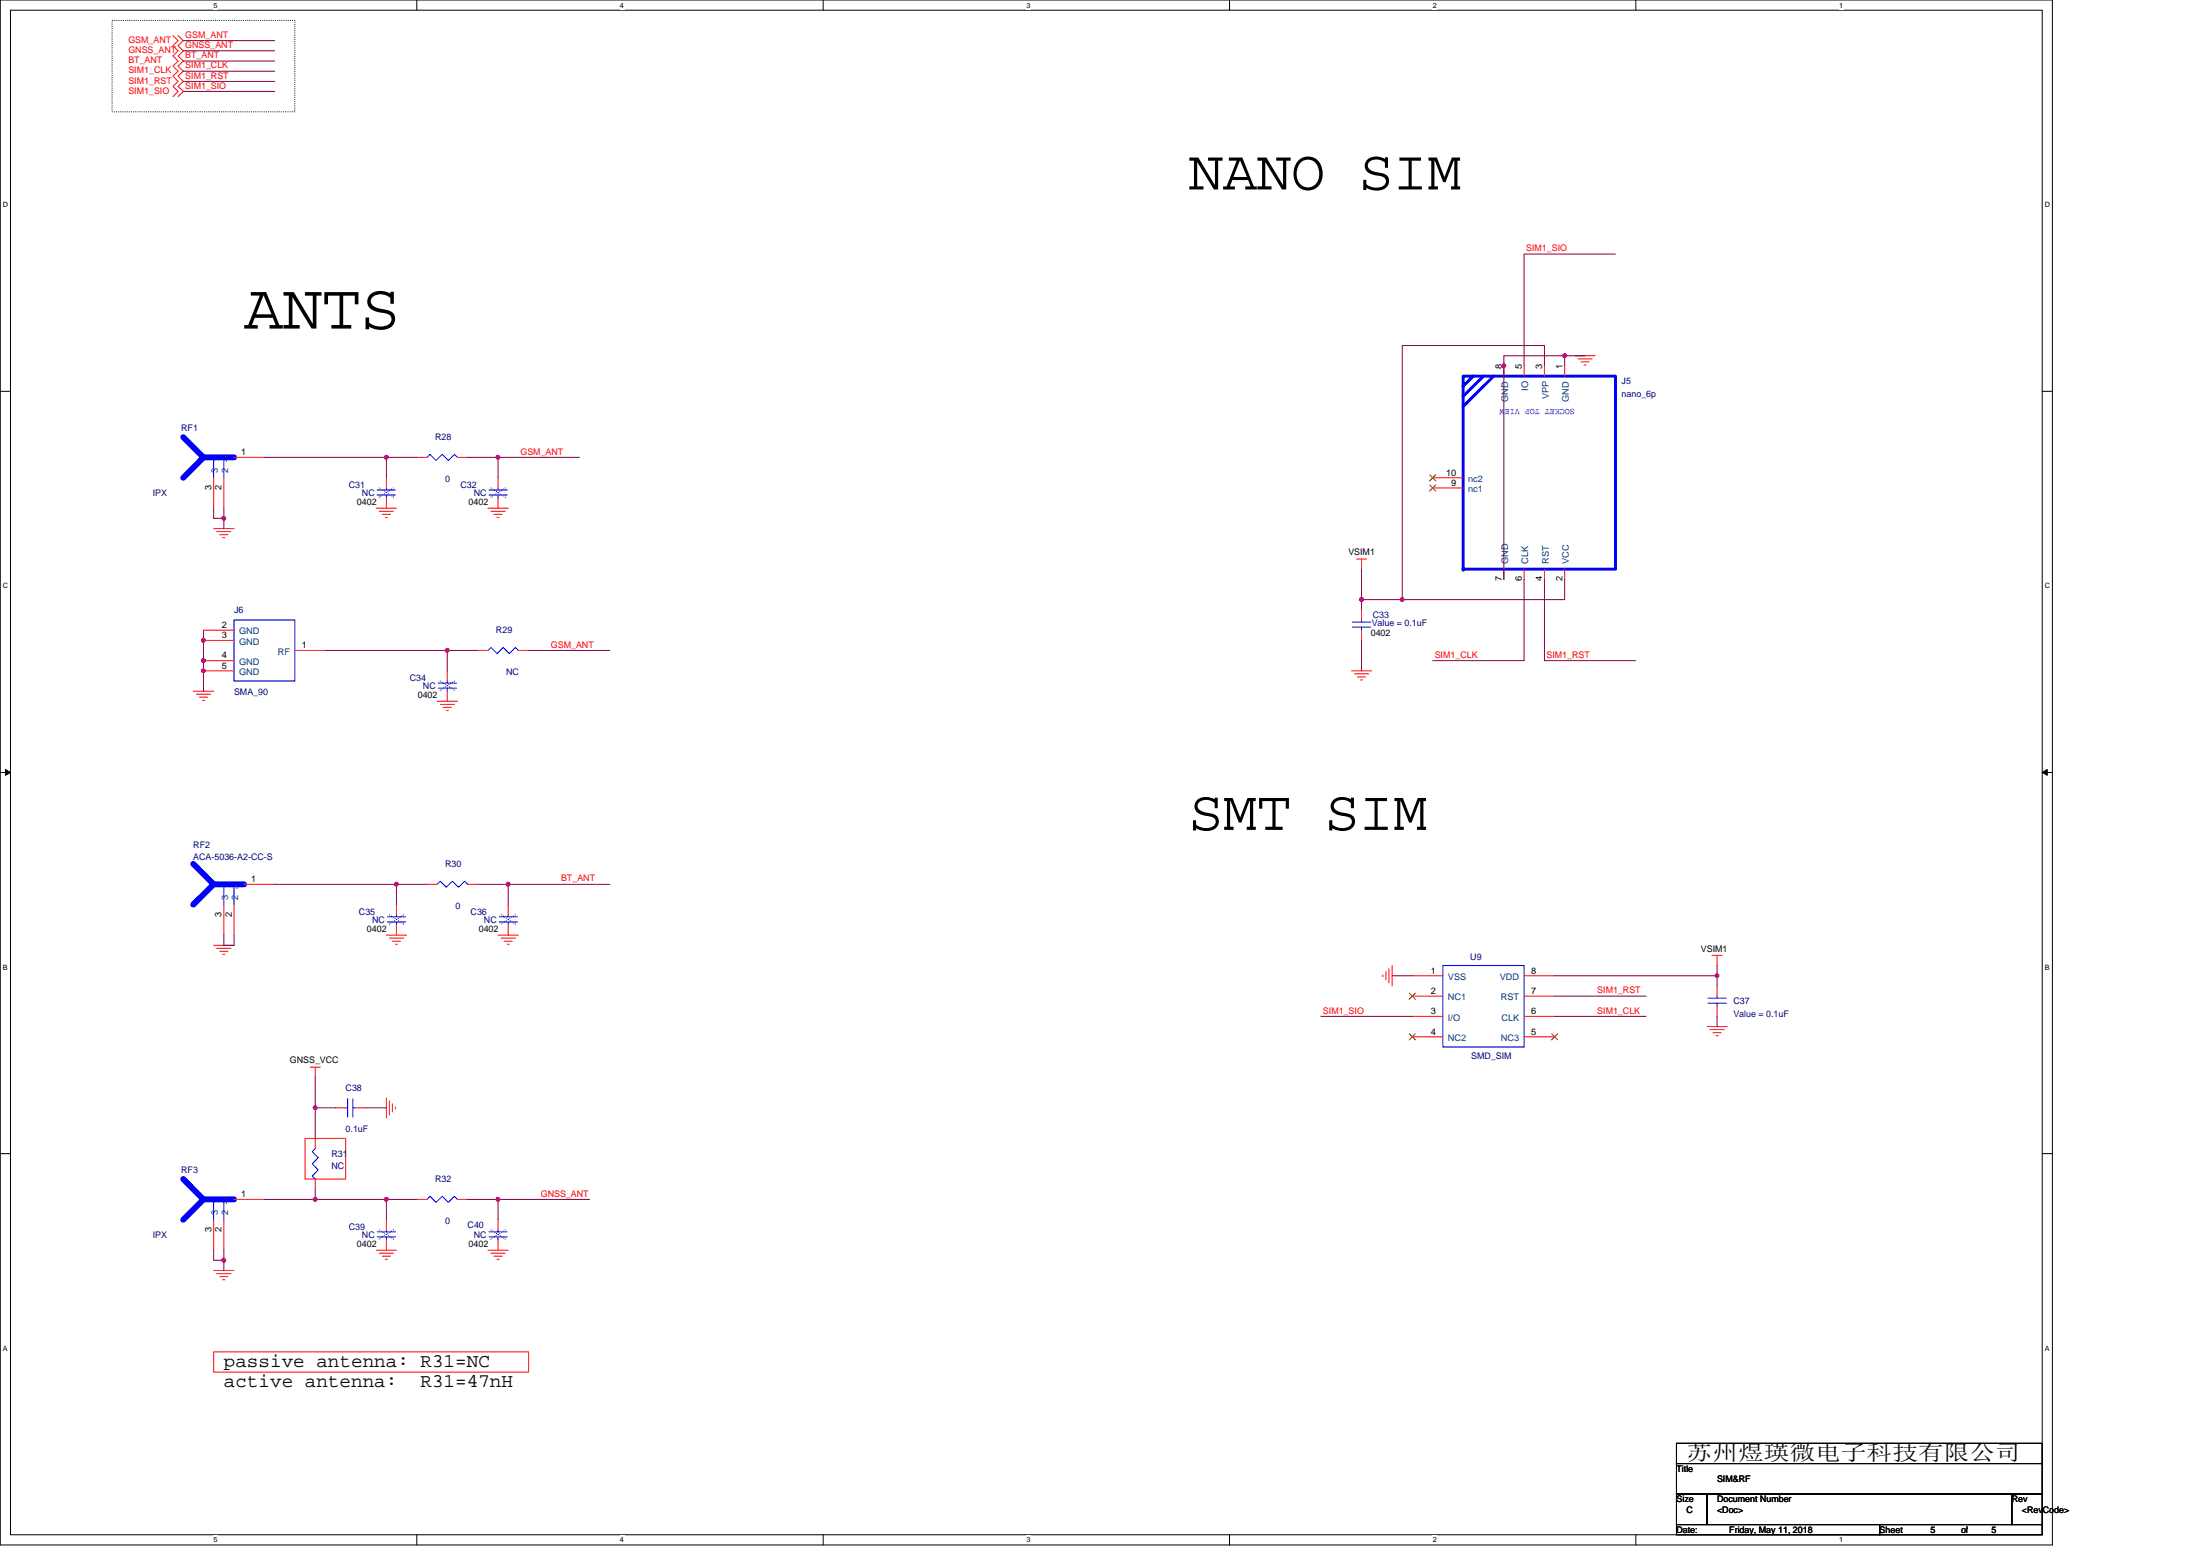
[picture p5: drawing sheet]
<svg xmlns="http://www.w3.org/2000/svg" width="297mm" height="210mm" viewBox="0 0 297 210" stroke-linecap="round" stroke-linejoin="round" font-family="sans-serif">
<path d="M0 0h277.1v208.5h-277.1zM1.4 1.4h274.3v205.7h-274.3z" fill="none" stroke="#000" stroke-width=".14"/>
<g fill="#fff">
<path d="M28.8 .1h.6v1.1h-.6z"/>
<path d="M28.8 207.3h.6v1.1h-.6z"/>
</g>
<path d="M56.3 0v1.4M56.3 207.1v1.4" fill="none" stroke="#000" stroke-width=".14"/>
<g fill="#fff">
<path d="M83.7 .1h.6v1.1h-.6z"/>
<path d="M83.7 207.3h.6v1.1h-.6z"/>
</g>
<path d="M111.1 0v1.4M111.1 207.1v1.4" fill="none" stroke="#000" stroke-width=".14"/>
<g fill="#fff">
<path d="M138.6 .1h.5v1.1h-.5z"/>
<path d="M138.6 207.3h.5v1.1h-.5z"/>
</g>
<path d="M166 0v1.4M166 207.1v1.4" fill="none" stroke="#000" stroke-width=".14"/>
<g fill="#fff">
<path d="M193.4 .1h.6v1.1h-.6z"/>
<path d="M193.4 207.3h.6v1.1h-.6z"/>
</g>
<path d="M220.9 0v1.4M220.9 207.1v1.4" fill="none" stroke="#000" stroke-width=".14"/>
<g fill="#fff">
<path d="M248.3 .1h.6v1.1h-.6z"/>
<path d="M248.3 207.3h.6v1.1h-.6z"/>
<path d="M.4 27.1h.7v1.1h-.7z"/>
<path d="M276.1 27.1h.7v1.1h-.7z"/>
<path d="M.4 78.5h.7v1.1h-.7z"/>
<path d="M276.1 78.5h.7v1.1h-.7z"/>
</g>
<path d="M0 52.8h1.4M275.7 52.8h1.4" fill="none" stroke="#000" stroke-width=".14"/>
<g fill="#fff">
<path d="M.4 130h.7v1.1h-.7z"/>
<path d="M276.1 130h.7v1.1h-.7z"/>
</g>
<path d="M0 104.2h1.4M275.7 104.2h1.4" fill="none" stroke="#000" stroke-width=".14"/>
<path d="M.7 103.8l.7 .4-.7 .4zM275.7 104.2l.7-.4v.8z" fill="#000" stroke="#000" stroke-width=".14"/>
<g fill="#fff">
<path d="M.4 181.4h.7v1.1h-.7z"/>
<path d="M276.1 181.4h.7v1.1h-.7z"/>
</g>
<path d="M0 155.7h1.4M275.7 155.7h1.4M226.4 194.8h49.3v2.7h-49.3zM226.4 197.5h49.3v4.1h-49.3zM226.4 201.6h4.1v4.1h-4.1zM226.4 205.7h27.4v1.4h-27.4zM230.5 201.6h41.1v4.1h-41.1zM253.8 205.7h21.9v1.4h-21.9zM271.6 201.6h4.1v4.1h-4.1z" fill="none" stroke="#000" stroke-width=".14"/>
<g fill="none" stroke="#f00" stroke-width=".14">
<path d="M23.4 4.8l.6 .7-.6 .7 .6 .7-.6 .7 .6 .6-.6 .7 .6 .7-.6 .7 .6 .7-.6 .7 .6 .6-.6 .7M24 4.8l.7 .7-.7 .7 .7 .7-.7 .7 .7 .6-.7 .7 .7 .7-.7 .7 .7 .7-.7 .7 .7 .6-.7 .7M212.6 48h2.8M213.1 48.4h1.9M213.5 48.8h1.1M213.9 49.3h.2M28.8 71.3h2.8M29.2 71.7h2M29.7 72.2h1.1M30.1 72.6h.2M50.8 68.6h2.7M51.2 69h1.9"/>
<path d="M51.6 69.4h1.1M52 69.8h.3M65.9 68.6h2.7M66.3 69h1.9M66.7 69.4h1.1M67.1 69.8h.3M183.2 75.4h1.3M183.8 75.4v1.4M26.1 93.3h2.7M26.5 93.7h1.9M26.9 94.1h1.1M27.3 94.5h.3"/>
<path d="M59 94.6h2.8M59.4 95.1h2M59.8 95.5h1.1M60.3 95.9h.2M182.5 90.5h2.7M182.9 90.9h1.9M183.3 91.4h1.1M183.7 91.8h.3M28.8 127.6h2.8M29.2 128h2M29.7 128.4h1.1M30.1 128.8h.2"/>
<path d="M52.2 126.2h2.7M52.6 126.6h1.9M53 127h1.1M53.4 127.4h.3M67.2 126.2h2.8M67.7 126.6h1.9M68.1 127h1.1M68.5 127.4h.3M186.7 131.6v.2M187.1 131.1v1.1M187.5 130.7v1.9M188 130.3v2.8"/>
<path d="M230.5 138.5h2.7M230.9 138.9h1.9M231.2 128.9h1.3M231.3 139.4h1.1M231.7 139.8h.3M231.8 128.9v1.4M41.2 153.6h5.5v5.5h-5.5zM41.9 144h1.3M42.6 144v1.4M45.3 149.5h1.4M48 149.5h1.4M52.2 148.1v2.8"/>
<path d="M52.6 148.5v2M53 148.9v1.2M53.4 149.4v.2M28.8 171.5h2.8M29.2 171.9h2M29.7 172.3h1.1M30.1 172.7h.2M50.8 168.7h2.7M51.2 169.1h1.9M51.6 169.5h1.1M52 169.9h.3M65.9 168.7h2.7"/>
<path d="M66.3 169.1h1.9M66.7 169.5h1.1M67.1 169.9h.3M28.8 182.4h42.6v2.8h-42.6z"/>
</g>
<path d="M15.1 2.8h24.7v12.3h-24.7z" fill="none" stroke="#000" stroke-width=".14" stroke-dasharray="0 .3"/>
<path d="M46.7 149.5h.2M46.9 148.3v2.4M47.6 149.5h.4M47.6 148.3v2.4" fill="none" stroke="#00f" stroke-width=".14"/>
<path d="M199 56.3h16.4v19.1h-16.4z" fill="#fff"/>
<path d="M197.5 50.8h20.6v26h-20.6zM198.9 50.8l-1.4 1.3M200.3 50.8l-2.8 2.7M201.7 50.8l-4.2 4.1" fill="none" stroke="#00f" stroke-width=".4"/>
<circle cx="197.5" cy="76.8" r=".2" fill="#00f"/>
<g fill="none" stroke="#f00" stroke-width=".14">
<path d="M203 49.4v1.4M205.8 49.4v1.4M208.5 49.4v1.4M211.3 49.4v1.4M28.8 64.5v4.1M30.2 64.5v4.1M31.6 61.7h4.1M52.2 64.5v1.3M52.2 67.2v1.4M56.3 61.7h1.4M61.8 61.7h1.3M67.2 64.5v1.3"/>
<path d="M67.2 67.2v1.4M193.4 65.8h4.1M193.4 64.5h4.1M203 76.8v1.4M205.8 76.8v1.4M208.5 76.8v1.4M211.3 76.8v1.4M27.5 85h4.1M27.5 86.4h4.1M27.5 89.2h4.1M27.5 90.5h4.1M39.8 87.8h4.1"/>
<path d="M60.4 90.5v1.4M60.4 93.3v1.3M64.5 87.8h1.4M70 87.8h1.4M183.8 82.3v1.4M183.8 85v1.4M33 119.3h4.1M57.7 119.3h1.3M63.1 119.3h1.4M30.2 122.1v4.1M31.6 122.1v4.1M53.5 122.1v1.3"/>
<path d="M53.5 124.8v1.4M68.6 122.1v1.3M68.6 124.8v1.4M190.7 131.7h4.1M190.7 134.4h4.1M190.7 137.2h4.1M190.7 139.9h4.1M205.8 131.7h4.1M205.8 134.4h4.1M205.8 137.2h4.1M205.8 139.9h4.1M231.8 133.1v1.3"/>
<path d="M231.8 135.8v1.4M42.6 153.6v1.4M42.6 159.1v1.4M28.8 164.6v4.1M30.2 164.6v4.1M31.6 161.9h4.1M52.2 164.6v1.4M52.2 167.3v1.4M56.3 161.9h1.4M61.8 161.9h1.3M67.2 164.6v1.4M67.2 167.3v1.4"/>
</g>
<path d="M193 65.4l.9 .9M193 64.1l.9 .8M193.8 65.4l-.8 .9M193.8 64.1l-.8 .8M190.3 134l.8 .9M190.3 139.5l.8 .8M191.1 134l-.8 .9M191.1 139.5l-.8 .8M209.5 139.5l.8 .8M210.3 139.5l-.8 .8" fill="none" stroke="#804000" stroke-width=".14"/>
<path d="M24.7 59l2.8 2.7-2.8 2.8M27.5 61.7h4.1M26.1 116.6l2.7 2.7-2.7 2.8M28.8 119.3h4.2M24.7 159.1l2.8 2.8-2.8 2.7M27.5 161.9h4.1" fill="none" stroke="#00f" stroke-width=".8"/>
<g fill="none" stroke="#00f" stroke-width=".14">
<path d="M28.8 61.7v2.8M30.2 61.7v2.8M50.9 66.8h2.5M50.9 66.1h2.5M52.2 65.8v.3M52.2 66.8v.4M57.7 61.7l.4-.4 .8 .8 .8-.8 .8 .8 .9-.8 .4 .4M66 66.8h2.5M66 66.1h2.5M67.2 65.8v.3M67.2 66.8v.4M31.6 83.7h8.2v8.2h-8.2z"/>
<path d="M59.2 92.9h2.4M59.2 92.2h2.4M60.4 91.9v.3M60.4 92.9v.4M65.9 87.8l.4-.4 .8 .8 .8-.8 .9 .8 .8-.8 .4 .4M182.6 84.6h2.5M182.6 83.9h2.5M183.8 83.7v.2M183.8 84.6v.4M30.2 119.3v2.8M31.6 119.3v2.8M59 119.3l.4-.4 .9 .8 .8-.8 .8 .8 .8-.8 .4 .4"/>
<path d="M52.3 124.4h2.5M52.3 123.7h2.5M53.5 123.4v.3M53.5 124.4v.4M67.4 124.4h2.5M67.4 123.7h2.5M68.6 123.4v.3M68.6 124.4v.4M194.8 130.3h11v11h-11zM230.6 135.4h2.5M230.6 134.7h2.5M231.8 134.4v.3"/>
<path d="M231.8 135.4v.4M42.6 155l-.4 .4 .8 .8-.8 .9 .8 .8-.8 .8 .4 .4M28.8 161.9v2.7M30.2 161.9v2.7M50.9 166.9h2.5M50.9 166.2h2.5M52.2 166v.2M52.2 166.9v.4M57.7 161.9l.4-.5 .8 .9 .8-.9 .8 .9 .9-.9 .4 .5M66 166.9h2.5M66 166.2h2.5M67.2 166v.2"/>
<path d="M67.2 166.9v.4"/>
</g>
<g fill="none" stroke="#00f" stroke-width=".14" stroke-dasharray="0 .3">
<path d="M51.2 67.1h.1M51.2 65.8l1.9 1.3M53.1 65.8l-1.9 1.3M53.1 67.1h.1M66.3 67.1h.1M66.3 65.8l1.9 1.3M68.2 65.8l-1.9 1.3M68.2 67.1h.1M59.4 93.1h.1M59.4 91.9l2 1.2M61.4 91.9l-2 1.2M61.4 93.1h.1"/>
<path d="M52.6 124.7h.1M52.6 123.4l1.9 1.3M54.5 123.4l-1.9 1.3M54.5 124.7h.1M67.7 124.7h.1M67.7 123.4l1.9 1.3M69.6 123.4l-1.9 1.3M69.6 124.7h.1M51.2 167.2h.1M51.2 166l1.9 1.2M53.1 166l-1.9 1.2M53.1 167.2h.1"/>
<path d="M66.3 167.2h.1M66.3 166l1.9 1.2M68.2 166l-1.9 1.2M68.2 167.2h.1"/>
</g>
<g fill="none" stroke="#800040" stroke-width=".14">
<path d="M24.7 5.5h12.4M24.7 6.9h12.4M24.7 8.2h12.4M24.7 9.6h12.4M24.7 11h12.4M24.7 12.3h12.4M218.1 34.3h-12.3v15.1M208.5 49.4v-2.8h-19.2v34.3M211.3 48h2.7M211.3 48h-8.3v30.2M211.3 48v1.4M28.8 68.6v1.4h1.4"/>
<path d="M30.2 70v1.3M30.2 68.6v1.4M35.7 61.7h16.5M52.2 61.7h4.1M52.2 61.7v2.8M63.1 61.7h4.1M67.2 61.7v2.8M67.2 61.7h11M183.8 76.8v4.1M205.8 78.2v11h-12.4M208.5 78.2v11h12.4M211.3 78.2v2.7h-22"/>
<path d="M27.5 85v8.3M43.9 87.8h16.5M60.4 87.8h4.1M60.4 87.8v2.7M71.4 87.8h10.9M183.8 80.9v1.4M183.8 80.9h5.5M183.8 86.4v4.1M37.1 119.3h16.4M53.5 119.3h4.2M53.5 119.3v2.8M64.5 119.3h4.1"/>
<path d="M82.3 119.3h-13.7v2.8M30.2 126.2v1.4h1.4v-1.4M178.3 137.2h12.4M188 131.7h2.7M209.9 137.2h12.3M209.9 134.4h12.3M209.9 131.7h21.9M231.8 130.3v1.4M231.8 131.7v1.4M231.8 137.2v1.3M42.6 149.5h2.7M42.6 145.4v8.2"/>
<path d="M49.4 149.5h2.8M28.8 168.7v1.4h1.4M30.2 168.7v1.4M30.2 170.1v1.3M35.7 161.9h6.9M42.6 160.5v1.4M42.6 161.9h9.6M52.2 161.9h4.1M52.2 161.9v2.7M63.1 161.9h4.1v2.7M67.2 161.9h12.4"/>
</g>
<g fill="#f0f" stroke="#f0f" stroke-width=".14">
<circle cx="42.5" cy="161.8" r=".27"/>
<circle cx="52.2" cy="61.7" r=".27"/>
<circle cx="52.2" cy="161.8" r=".27"/>
<circle cx="67.2" cy="161.8" r=".27"/>
<circle cx="30.2" cy="170.1" r=".27"/>
<circle cx="67.2" cy="61.7" r=".27"/>
<circle cx="30.2" cy="69.9" r=".27"/>
<circle cx="53.5" cy="119.3" r=".27"/>
<circle cx="68.6" cy="119.3" r=".27"/>
<circle cx="211.2" cy="48" r=".27"/>
<circle cx="189.3" cy="80.9" r=".27"/>
<circle cx="183.8" cy="80.9" r=".27"/>
<circle cx="231.8" cy="131.7" r=".27"/>
<circle cx="42.5" cy="149.5" r=".27"/>
<circle cx="203" cy="49.4" r=".27"/>
<circle cx="27.5" cy="86.4" r=".27"/>
<circle cx="27.5" cy="89.1" r=".27"/>
<circle cx="27.5" cy="90.5" r=".27"/>
<circle cx="60.4" cy="87.8" r=".27"/>
</g>
<text font-size="8.8" x="33" y="44.3">ANTS</text>
<g font-size="7.7">
<text x="160.5" y="25.6">NANO SIM</text>
<text x="160.5" y="112">SMT SIM</text>
</g>
<text font-size="2.9" x="227.7" y="197.1">苏州煜瑛微电子科技有限公司</text>
<g font-size="2.6">
<text x="30.2" y="184.5">passive antenna: R31=NC</text>
<text x="30.2" y="187.1">active antenna:</text>
<text x="56.8" y="187.1">R31=47nH</text>
</g>
<g font-size="1.2" fill="#f00">
<text x="17.3" y="5.8">GSM_ANT</text>
<text x="25" y="5.1">GSM_ANT</text>
<text x="17.3" y="7.2">GNSS_ANT</text>
<text x="17.3" y="8.5">BT_ANT</text>
<text x="17.3" y="9.9">SIM1_CLK</text>
<text x="17.3" y="11.3">SIM1_RST</text>
<text x="25" y="6.5">GNSS_ANT</text>
<text x="25" y="7.9">BT_ANT</text>
<text x="25" y="9.2">SIM1_CLK</text>
<text x="25" y="10.6">SIM1_RST</text>
<text x="25" y="12">SIM1_SIO</text>
<text x="17.3" y="12.7">SIM1_SIO</text>
<text x="206.1" y="33.9">SIM1_SIO</text>
<text x="70.3" y="61.3">GSM_ANT</text>
<text x="74.4" y="87.4">GSM_ANT</text>
<text x="193.7" y="88.8">SIM1_CLK</text>
<text x="208.8" y="88.8">SIM1_RST</text>
<text x="75.8" y="119">BT_ANT</text>
<text x="178.6" y="136.8">SIM1_SIO</text>
<text x="215.7" y="134">SIM1_RST</text>
<text x="215.7" y="136.8">SIM1_CLK</text>
<text x="73" y="161.5">GNSS_ANT</text>
</g>
<g font-size="1.2">
<text x="202.8" y="49.8" transform="rotate(-90 202.8 49.8)">8</text>
<text x="205.5" y="49.8" transform="rotate(-90 205.5 49.8)">5</text>
<text x="208.2" y="49.8" transform="rotate(-90 208.2 49.8)">3</text>
<text x="211" y="49.8" transform="rotate(-90 211 49.8)">1</text>
<text x="32.6" y="61.4">1</text>
<text x="195.2" y="64.2">10</text>
<text x="195.9" y="65.6">9</text>
<text x="28.6" y="66.1" transform="rotate(-90 28.6 66.1)">3</text>
<text x="29.9" y="66.1" transform="rotate(-90 29.9 66.1)">2</text>
<text x="48.2" y="68.2">0402</text>
<text x="63.3" y="68.2">0402</text>
<text x="182.1" y="74.9">VSIM1</text>
<text x="202.8" y="78.5" transform="rotate(-90 202.8 78.5)">7</text>
<text x="205.5" y="78.5" transform="rotate(-90 205.5 78.5)">6</text>
<text x="208.2" y="78.5" transform="rotate(-90 208.2 78.5)">4</text>
<text x="211" y="78.5" transform="rotate(-90 211 78.5)">2</text>
<text x="30" y="84.8">2</text>
<text x="30" y="86.1">3</text>
<text x="30" y="88.9">4</text>
<text x="40.8" y="87.5">1</text>
<text x="185.1" y="85.9">0402</text>
<text x="30" y="90.2">5</text>
<text x="56.4" y="94.3">0402</text>
<text x="33.9" y="119">1</text>
<text x="29.9" y="123.7" transform="rotate(-90 29.9 123.7)">3</text>
<text x="31.3" y="123.7" transform="rotate(-90 31.3 123.7)">2</text>
<text x="49.5" y="125.8">0402</text>
<text x="64.6" y="125.8">0402</text>
<text x="193.2" y="131.4">1</text>
<text x="206.7" y="131.4">8</text>
<text x="229.7" y="128.4">VSIM1</text>
<text x="193.2" y="134.1">2</text>
<text x="193.2" y="136.9">3</text>
<text x="206.7" y="134.1">7</text>
<text x="206.7" y="136.9">6</text>
<text x="39.1" y="143.5">GNSS_VCC</text>
<text x="193.2" y="139.6">4</text>
<text x="206.7" y="139.6">5</text>
<text x="32.6" y="161.6">1</text>
<text x="28.6" y="166.2" transform="rotate(-90 28.6 166.2)">3</text>
<text x="29.9" y="166.2" transform="rotate(-90 29.9 166.2)">2</text>
<text x="48.2" y="168.3">0402</text>
<text x="63.3" y="168.3">0402</text>
<text x="226.4" y="198.6">Title</text>
<text x="226.4" y="202.8">Size</text>
<text x="231.8" y="202.8">Document Number</text>
<text x="231.8" y="200">SIM&amp;RF</text>
<text x="271.6" y="202.8">Rev</text>
<text x="226.4" y="206.9">Date:</text>
<text x="227.7" y="204.1">C</text>
<text x="231.8" y="204.1">&lt;Doc&gt;</text>
<text x="233.5" y="206.9">Friday, May 11, 2018</text>
<text x="253.8" y="206.9">Sheet</text>
<text x="260.6" y="206.9">5</text>
<text x="264.8" y="206.9">of</text>
<text x="268.9" y="206.9">5</text>
<text x="273" y="204.1">&lt;RevCode&gt;</text>
</g>
<g font-size="1.2" fill="#004080">
<text x="206.4" y="52.7" transform="rotate(-90 206.4 52.7)">IO</text>
<text x="209.1" y="53.9" transform="rotate(-90 209.1 53.9)">VPP</text>
<text x="203.6" y="54.2" transform="rotate(-90 203.6 54.2)">GND</text>
<text x="211.8" y="54.2" transform="rotate(-90 211.8 54.2)">GND</text>
<text x="29.4" y="63.8" transform="rotate(-90 29.4 63.8)">3</text>
<text x="30.2" y="62.3">1</text>
<text x="30.8" y="63.8" transform="rotate(-90 30.8 63.8)">2</text>
<text x="198.2" y="65">nc2</text>
<text x="198.2" y="66.4">nc1</text>
<text x="203.6" y="76.1" transform="rotate(-90 203.6 76.1)">GND</text>
<text x="206.4" y="76.1" transform="rotate(-90 206.4 76.1)">CLK</text>
<text x="209.1" y="76.1" transform="rotate(-90 209.1 76.1)">RST</text>
<text x="211.8" y="76.1" transform="rotate(-90 211.8 76.1)">VCC</text>
<text x="32.3" y="85.6">GND</text>
<text x="32.3" y="87">GND</text>
<text x="32.3" y="89.7">GND</text>
<text x="37.5" y="88.3">RF</text>
<text x="32.3" y="91.1">GND</text>
<text x="31.6" y="119.9">1</text>
<text x="30.8" y="121.4" transform="rotate(-90 30.8 121.4)">3</text>
<text x="32.2" y="121.4" transform="rotate(-90 32.2 121.4)">2</text>
<text x="195.5" y="132.2">VSS</text>
<text x="195.5" y="135">NC1</text>
<text x="195.5" y="137.7">I/O</text>
<text x="202.5" y="132.2">VDD</text>
<text x="202.6" y="135">RST</text>
<text x="202.7" y="137.7">CLK</text>
<text x="195.5" y="140.5">NC2</text>
<text x="202.6" y="140.5">NC3</text>
<text x="29.4" y="163.9" transform="rotate(-90 29.4 163.9)">3</text>
<text x="30.2" y="162.4">1</text>
<text x="30.8" y="163.9" transform="rotate(-90 30.8 163.9)">2</text>
</g>
<g font-size="1.2" fill="#000080">
<text x="218.9" y="51.9">J5</text>
<text x="218.9" y="53.5">nano_6p</text>
<text x="24.5" y="58.2">RF1</text>
<text x="58.8" y="59.4">R28</text>
<text x="47.1" y="65.9">C31</text>
<text x="60.1" y="65">0</text>
<text x="62.2" y="65.9">C32</text>
<text x="20.6" y="67">IPX</text>
<text x="48.9" y="67">NC</text>
<text x="64" y="67">NC</text>
<text x="31.6" y="82.7">J6</text>
<text x="185.4" y="83.4">C33</text>
<text x="67" y="85.5">R29</text>
<text x="185.2" y="84.5">Value = 0.1uF</text>
<text x="31.6" y="93.9">SMA_90</text>
<text x="55.3" y="91.9">C34</text>
<text x="57.1" y="93">NC</text>
<text x="68.3" y="91.1">NC</text>
<text x="26.1" y="114.4">RF2</text>
<text x="26.1" y="116.1">ACA-5036-A2-CC-S</text>
<text x="60.1" y="117">R30</text>
<text x="48.5" y="123.5">C35</text>
<text x="50.2" y="124.6">NC</text>
<text x="61.5" y="122.6">0</text>
<text x="63.5" y="123.5">C36</text>
<text x="65.3" y="124.6">NC</text>
<text x="198.5" y="129.5">U9</text>
<text x="234" y="135.6">C37</text>
<text x="234" y="137.2">Value = 0.1uF</text>
<text x="198.6" y="143">SMD_SIM</text>
<text x="46.7" y="147.2">C38</text>
<text x="46.7" y="152.8">0.1uF</text>
<text x="24.5" y="158.3">RF3</text>
<text x="44.8" y="156.1">R31</text>
<text x="44.8" y="157.8">NC</text>
<text x="58.8" y="159.6">R32</text>
<text x="20.6" y="167.1">IPX</text>
<text x="47.1" y="166">C39</text>
<text x="48.9" y="167.1">NC</text>
<text x="60.1" y="165.2">0</text>
<text x="63.1" y="165.7">C40</text>
<text x="64" y="167.1">NC</text>
</g>
<text font-size="1.2" fill="#00f" x="212.6" y="55.2" transform="rotate(180 212.6 55.2)">SOCKET TOP VIEW</text>
<g font-size="1">
<text x="28.8" y="1">5</text>
<text x="83.7" y="1">4</text>
<text x="138.6" y="1">3</text>
<text x="193.4" y="1">2</text>
<text x="248.3" y="1">1</text>
<text x=".4" y="28">D</text>
<text x="276.1" y="28">D</text>
<text x=".4" y="79.4">C</text>
<text x="276.1" y="79.4">C</text>
<text x=".4" y="130.9">B</text>
<text x="276.1" y="130.9">B</text>
<text x=".4" y="182.3">A</text>
<text x="276.1" y="182.3">A</text>
<text x="28.8" y="208.2">5</text>
<text x="83.7" y="208.2">4</text>
<text x="138.6" y="208.2">3</text>
<text x="193.4" y="208.2">2</text>
<text x="248.3" y="208.2">1</text>
</g>
</svg>
